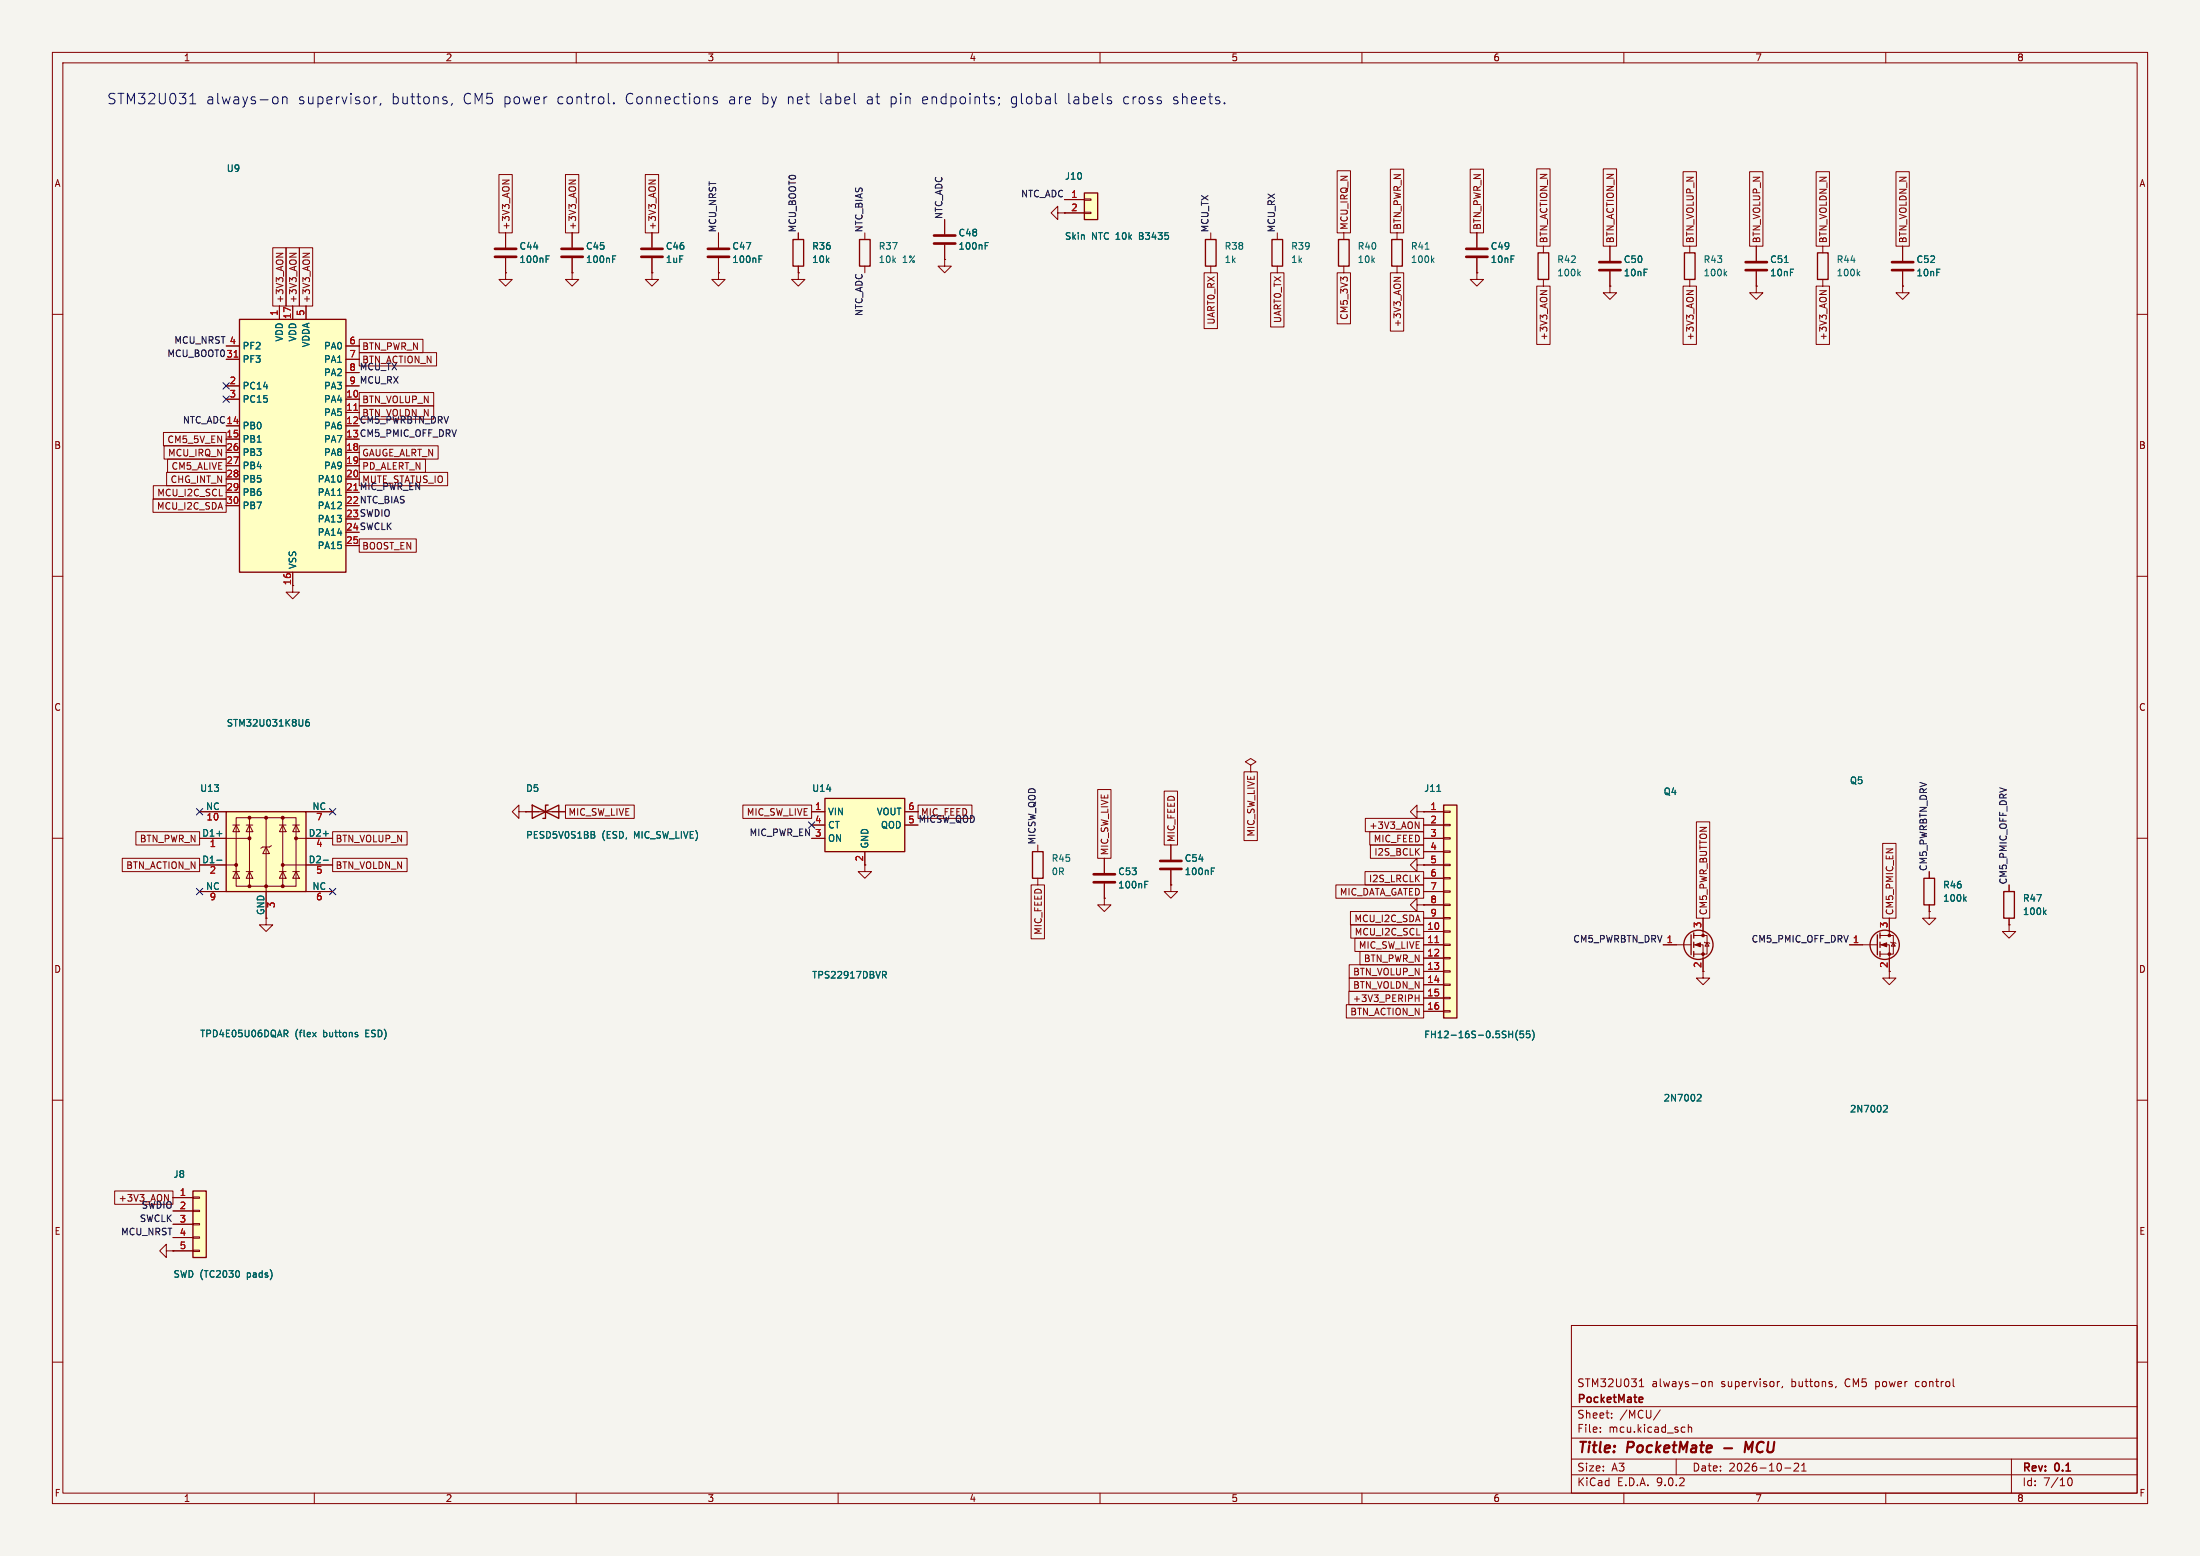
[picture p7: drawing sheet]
<svg xmlns="http://www.w3.org/2000/svg" width="420mm" height="297mm" viewBox="0 0 420 297" stroke-linecap="round" stroke-linejoin="round" font-family="sans-serif">
<path d="M0 0h420v297h-420z" fill="#f5f4ef" stroke="#f5f4ef" stroke-width=".19"/>
<g fill="none" stroke="#840000" stroke-width=".19">
<path d="M10 10h400v277h-400zM12 12h396v273h-396zM60 10v2M110 10v2M160 10v2M210 10v2M260 10v2M310 10v2M360 10v2M124.5 52.1v1.2h1.2l-1.2 1.3-1.3-1.3h1.3M124.5 52.1h.1M231.1 44.5v1.2"/>
<path d="M231.1 50.8v1.3M243.8 44.5v1.2M243.8 50.8v1.3M10 60h2M408 60h2M10 110h2M408 110h2M10 160h2M100.3 154.9h7.6M408 160h2M10 210h2M408 210h2"/>
<path d="M300 253h108v32h-108zM10 260h2M300 278.5h108M300 274.5h108M300 268.5h108M305.5 273.2v.2M305.5 272.5v.1M307.7 270.5v.2M307.7 269.8v.1M312.9 264.7h.9M312.9 263.6l.5-.4v1.5M316.9 269.1l-1.2 1.9"/>
<path d="M320 278.5v3M321.2 272.4l.5 .1M321.7 273.3l-.5 .1M322.3 272.5l.2-.1 .4 .1v.9M322.3 271.9v1.5M325.1 263.7l.3 .1 .2 .2-.1 .5-.4 .2M326.2 263.8l.2-.1 .4 .1 .1 .9M326.2 263.7v1M339.7 263.7l-.3 .1-.1 .2M340.3 264.6l-.1 .3M342.5 279.4l.6-.1 .2 .1 .1 .3-1 1.1h1M343.9 279.7l.5-.4v1.5"/>
<path d="M350.5 264.6l-.1 .3M372.9 264.6l.2 .1M384 278.5v6.5M408 260h2M60 285v2M110 285v2M160 285v2M210 285v2M260 285v2M300 281.5h108M310 285v2M340.7 280.2h1.2"/>
<path d="M343.9 280.8h.9M360 285v2M394.7 282.7l.2-.5 .2-.1a.8 .8 0 0 1 .5 .7 .8 .8 0 0 1-.5 .8l-.2-.2-.2-.4"/>
</g>
<path d="M329.1 276.4h1.6M334.6 275.2l-.8 1.4-.5-1.4-.3 2" fill="none" stroke="#840000" stroke-width=".4"/>
<path d="M313.1 266.7l.4 .1 .1 .2-.7 .2M313.5 267.6l-.4 .1" fill="none" stroke="#840000" stroke-width=".3"/>
<path d="M230.1 45.7h2.1v5.1h-2.1zM242.8 45.7h2.1v5.1h-2.1zM101.6 153.7v2.5l5.1-2.5v2.5zM104.6 153.7h-.5v2.5h-.5" fill="none" stroke="#840000" stroke-width=".25"/>
<path d="M113.3 158.7l.2 .3-.2 .3 .3 .3-.1 .3-.2 .1" fill="none" stroke="#006464" stroke-width=".19"/>
<path d="M157.5 152.4h15.2v10.2h-15.2z" fill="#ffffc2"/>
<path d="M157.5 152.4h15.2v10.2h-15.2zM197.1 162.6h2v5h-2z" fill="none" stroke="#840000" stroke-width=".25"/>
<path d="M180.3 49.5v1.3h1.3l-1.3 1.3-1.2-1.3h1.2M180.3 49.5h.1M201.9 40.6v-1.2l-1.2 1.2 1.2 1.3v-1.3h1.3M203.2 40.6h.1M154.9 154.9h2.6M154.9 157.5h2.6M172.7 154.9h2.6M172.7 157.5h2.6M154.9 160h2.6M165.1 162.6v3.8h1.3l-1.3 1.2-1.3-1.2h1.3M198.1 161.3v1.3M198.1 167.6v1.3" fill="none" stroke="#840000" stroke-width=".19"/>
<path d="M168.5 185.4h.5l.2 .3-.1 .3-.6 .1M168.8 186.1l.4 .6" fill="none" stroke="#006464" stroke-width=".19"/>
<path d="M207 36.8h2.5v5.1h-2.5z" fill="#ffffc2"/>
<path d="M207 36.8h2.5v5.1h-2.5zM164.1 45.7h2v5.1h-2zM321.6 48.3h2v5h-2z" fill="none" stroke="#840000" stroke-width=".25"/>
<g fill="none" stroke="#840000" stroke-width=".19">
<path d="M203.2 38.1h3.8M207 38h1.3v.2h-1.3zM96.5 52.1v1.2h1.3l-1.3 1.3-1.3-1.3h1.3M96.5 52.1h.1M96.5 44.5v2.7M96.5 49.3v2.8M109.2 52.1v1.2h1.3l-1.3 1.3-1.3-1.3h1.3M109.2 52.1h.1M109.2 44.5v2.7M109.2 49.3v2.8M124.5 44.5v2.7M124.5 49.3v2.8"/>
<path d="M137.2 44.5v2.7M137.2 49.3v2.8M165.1 44.5v1.2M165.1 50.8v1.3M180.3 41.9v2.8M180.3 46.7v2.8M203.2 40.6h3.8M207 40.5h1.3v.3h-1.3zM281.9 52.1v1.2h1.3l-1.3 1.3-1.2-1.3h1.2M281.9 52.1h.1M281.9 44.5v2.7M281.9 49.3v2.8"/>
<path d="M307.3 54.6v1.3h1.3l-1.3 1.3-1.2-1.3h1.2M307.3 54.6h.1M322.6 47v1.3M322.6 53.3v1.3M335.3 54.6v1.3h1.2l-1.2 1.3-1.3-1.3h1.3M335.3 54.6h.1M335.3 47v2.8M335.3 51.8v2.8M363.2 54.6v1.3h1.3l-1.3 1.3-1.3-1.3h1.3M363.2 54.6h.1M363.2 47v2.8M363.2 51.8v2.8"/>
<path d="M50.8 175.3v1.2h1.3l-1.3 1.3-1.3-1.3h1.3"/>
</g>
<g fill="none" stroke="#840000" stroke-width=".51">
<path d="M94.5 47.5h4.1M94.5 49h4.1M107.2 47.5h4.1M107.2 49h4.1M122.4 47.5h4.1M122.4 49h4.1M135.1 47.5h4.1M135.1 49h4.1M178.3 45h4.1M178.3 46.5h4.1M279.9 47.5h4.1M279.9 49h4.1"/>
<path d="M333.2 50h4.1M333.2 51.6h4.1M361.2 50h4.1M361.2 51.6h4.1"/>
</g>
<path d="M104.3 49.4h.4M104.3 48.8h.6M117 49.4h.4M117 48.8h.6M144.9 49.4h.4M144.9 48.8h.6M188.1 46.9h.4M188.1 46.3h.6M329.3 52.2l.3 .4M329.6 51.8l-.4 .5M340.7 50.1h.7" fill="none" stroke="#006464" stroke-width=".19"/>
<path d="M43.2 154.9h15.2v15.3h-15.2z" fill="#ffffc2"/>
<g fill="none" stroke="#840000" stroke-width=".19">
<path d="M137.2 52.1v1.2h1.2l-1.2 1.3-1.3-1.3h1.3M137.2 52.1h.1M38.1 154.9h5.1M44.4 157.5h1.3M45.1 156.1h11.4v13.1h-11.4zM45.1 157.5l.6 1.3h-1.3zM47 157.5h1.3M47.6 157.5l.7 1.3h-1.3zM47.6 156.1v13.1M50.8 156.1v19.2M53.3 157.5h1.3M54 157.5l.6 1.3h-1.3z"/>
<path d="M54 156.1v13.1M55.9 157.5h1.2M56.5 157.5l.6 1.3h-1.2zM58.4 154.9h5.1M38.1 160h9.5M38.1 165.1h7M38.1 170.2h5.1M44.4 166.4h1.3M45.1 166.4l.6 1.2h-1.3zM47 166.4h1.3M47.6 166.4l.7 1.2h-1.3zM50.8 161.7l.6 1.2h-1.2z"/>
<path d="M51.8 161.4l-.4 .3h-1.2l-.4 .2M53.3 166.4h1.3M54 166.4l.6 1.2h-1.3zM54 165.1h9.5M55.9 166.4h1.2M56.5 166.4l.6 1.2h-1.2zM56.5 160h7M58.4 170.2h5.1"/>
</g>
<path d="M43.2 154.9h15.2v15.3h-15.2z" fill="none" stroke="#840000" stroke-width=".25"/>
<g fill="#840000" stroke="#840000" stroke-width=".19">
<circle cx="45.1" cy="165.1" r=".28"/>
<circle cx="47.6" cy="156.1" r=".28"/>
<circle cx="47.6" cy="160" r=".28"/>
<circle cx="47.6" cy="169.2" r=".28"/>
<circle cx="50.8" cy="156.1" r=".28"/>
<circle cx="50.8" cy="169.2" r=".28"/>
<circle cx="54" cy="156.1" r=".28"/>
<circle cx="54" cy="165.1" r=".28"/>
<circle cx="54" cy="169.2" r=".28"/>
<circle cx="56.5" cy="160" r=".28"/>
</g>
<path d="M41.4 159.1h1M61.7 159.1h1M41.4 164.2h1M61.7 164.2h1M54.2 196.6h.5l.3 .3-.2 .3-.6 .1M54.5 197.3l.5 .6M59.7 197.1l.6 .8M60.3 197.1l-.6 .8M68.1 197.5l.2 .2-.2 .2M68.1 197.1h.2" fill="none" stroke="#006464" stroke-width=".19"/>
<path d="M36.8 227.3h2.6v12.7h-2.6z" fill="#ffffc2"/>
<g fill="none" stroke="#840000" stroke-width=".25">
<path d="M151.4 45.7h2v5.1h-2zM255.5 45.7h2.1v5.1h-2.1zM265.7 45.7h2v5.1h-2zM293.6 48.3h2.1v5h-2.1zM347 48.3h2v5h-2zM322.8 178.4v3.8M323.3 178.1v1M323.3 179.8v1M358.4 178.4v3.8M358.9 178.1v1M358.9 179.8v1M323.3 181.6v1"/>
<path d="M358.9 181.6v1M36.8 227.3h2.6v12.7h-2.6z"/>
<circle cx="324.2" cy="180.3" r="2.79"/>
<circle cx="359.8" cy="180.3" r="2.79"/>
</g>
<g fill="none" stroke="#840000" stroke-width=".19">
<path d="M152.4 44.5v1.2M152.4 50.8v1.3M256.5 44.5v1.2M256.5 50.8v1.3M266.7 44.5v1.2M266.7 50.8v1.3M294.6 47v1.3M294.6 53.3v1.3M307.3 47v2.8M307.3 51.8v2.8M348 47v1.3M348 53.3v1.3"/>
<path d="M55.9 111.8v1.2h1.2l-1.2 1.3-1.3-1.3h1.3M99.1 154.9v-1.2l-1.3 1.2 1.3 1.3v-1.3h1.2M100.3 154.9h.1M323.3 178.6h2.6v3.5h-2.6M325.1 175.3v3.3M325.4 179.8l1 .3M325.9 180l.4 .6h-.8zM358.9 178.6h2.5v3.5h-2.5M360.7 175.3v3.3M360.9 179.8l1 .3M361.4 180l.4 .6h-.7zM383.5 176.5v1.3h1.3l-1.3 1.3-1.2-1.3h1.2"/>
<path d="M383.5 176.5h.1M317.5 180.3h5.3M323.3 180.3h1.8v5.1M353.1 180.3h5.3M358.9 180.3h1.8v6.4h1.2l-1.2 1.3-1.3-1.3h1.3M31.7 238.8v-1.3l-1.2 1.3 1.2 1.2v-1.2h1.3M33 238.8h.1M33 228.6h3.8M33 231.1h3.8M33 233.7h3.8M33 236.2h3.8M33 238.8h3.8"/>
<path d="M36.8 228.5h1.3v.2h-1.3zM36.8 231h1.3v.3h-1.3zM36.8 233.6h1.3v.2h-1.3zM36.8 236.1h1.3v.2h-1.3zM36.8 238.6h1.3v.3h-1.3z"/>
</g>
<path d="M272.1 47.6h.7M273.4 49.6l.4 .5M273.8 49.3l-.5 .4M301.3 52.2l.4 .4M301.7 51.8l-.5 .5M354.7 52.2l.3 .4M355 51.8l-.4 .5M324.2 208.9l.4 .1 .1 .3-.7 .9h.7M359.8 211h.4l.1 .4-.8 .9h.8M45.5 242.6l.2 .4-.2 .7" fill="none" stroke="#006464" stroke-width=".19"/>
<path d="M305.3 50h4.1M305.3 51.6h4.1" fill="none" stroke="#840000" stroke-width=".51"/>
<g fill="#840000" stroke="#840000" stroke-width=".19">
<path d="M323.6 180.3l1-.3v.7z"/>
<path d="M359.2 180.3l1-.3v.7z"/>
<circle cx="325.1" cy="178.6" r=".25"/>
<circle cx="325.1" cy="182.1" r=".25"/>
<circle cx="360.7" cy="178.6" r=".25"/>
<circle cx="360.7" cy="182.1" r=".25"/>
</g>
<path d="M45.7 61h20.3v48.2h-20.3z" fill="#ffffc2"/>
<path d="M45.7 61h20.3v48.2h-20.3zM367.3 167.6h2v5.1h-2zM382.5 170.2h2.1v5.1h-2.1z" fill="none" stroke="#840000" stroke-width=".25"/>
<g fill="none" stroke="#840000" stroke-width=".19">
<path d="M53.3 58.4v2.6M55.9 58.4v2.6M58.4 58.4v2.6M152.4 52.1v1.2h1.3l-1.3 1.3-1.3-1.3h1.3M152.4 52.1h.1M43.2 66h2.5M43.2 68.6h2.5M43.2 73.7h2.5M43.2 76.2h2.5M66 66h2.6M66 68.6h2.6M66 73.7h2.6"/>
<path d="M66 76.2h2.6M66 71.1h2.6M66 78.7h2.6M43.2 81.3h2.5M43.2 83.8h2.5M43.2 86.4h2.5M43.2 88.9h2.5M43.2 91.4h2.5M43.2 94h2.5M43.2 96.5h2.5M66 86.4h2.6M66 88.9h2.6"/>
<path d="M66 91.4h2.6M55.9 109.2v2.6M66 104.1h2.6M238.8 146.1l1-.7-1-.6-1.1 .6 1.1 .7v1.2M238.8 147.3h.1M270.5 154.9v-1.2l-1.3 1.2 1.3 1.3v-1.3h1.3M271.8 154.9h.1M210.8 171.5v1.2h1.3l-1.3 1.3-1.3-1.3h1.3M210.8 171.5h.1M210.8 163.8v2.8M210.8 168.7v2.8M223.5 168.9v1.3h1.3l-1.3 1.3-1.3-1.3h1.3"/>
<path d="M223.5 168.9h.1M223.5 161.3v2.8M223.5 166.1v2.8M270.5 172.7v-1.2l-1.3 1.2 1.3 1.3v-1.3h1.3M270.5 165.1v-1.3l-1.3 1.3 1.3 1.3v-1.3h1.3M271.8 172.7h.1M271.8 165.1h.1M368.3 174v1.3h1.3l-1.3 1.2-1.3-1.2h1.3M368.3 174h.1M368.3 166.4v1.2M368.3 172.7v1.3M383.5 168.9v1.3"/>
<path d="M383.5 175.3v1.2M325.1 185.4v1.3h1.3l-1.3 1.3-1.3-1.3h1.3"/>
</g>
<path d="M44.7 68.2h.7M67.6 78.3h.7" fill="none" stroke="#a90000" stroke-width=".19"/>
<path d="M64.5 94.6h.7M59 137.3l-.4 .1a.86 .86 0 0 0 0 1.2l.4-.1 .1-.4-.3-.3h-.2l-.3 .3M218.6 168.8h.4M218.6 168.2h.6M231.3 166.3h.4M231.3 165.7h.6M375 171.5l.4 .5M375.4 171.2l-.5 .5M390.2 174.1l.4 .5M390.6 173.7l-.5 .5" fill="none" stroke="#006464" stroke-width=".19"/>
<path d="M208.8 166.9h4.1M208.8 168.4h4.1M221.5 164.3h4.1M221.5 165.9h4.1" fill="none" stroke="#840000" stroke-width=".51"/>
<path d="M275.6 153.7h2.5v40.6h-2.5z" fill="#ffffc2"/>
<path d="M275.6 153.7h2.5v40.6h-2.5z" fill="none" stroke="#840000" stroke-width=".25"/>
<g fill="none" stroke="#840000" stroke-width=".19">
<path d="M95.2 33.3h2.6v11.2h-2.6zM95.9 34.4h1.3l-1.3 .7M107.9 33.3h2.6v11.2h-2.6zM108.6 34.4h1.3l-1.3 .7M123.2 33.3h2.5v11.2h-2.5zM123.9 34.4h1.2l-1.2 .7M203.2 38.1h3.8M255.3 32.6h2.5v11.9h-2.5zM265.4 32.3h2.6v12.2h-2.6zM280.7 32.3h2.5v12.2h-2.5zM293.4 32.2h2.5v14.8h-2.5zM306.1 32.2h2.5v14.8h-2.5z"/>
<path d="M321.3 32.8h2.6v14.2h-2.6zM334 32.8h2.6v14.2h-2.6zM346.7 32.8h2.6v14.2h-2.6zM361.9 32.8h2.6v14.2h-2.6zM52.1 47.3h2.5v11.1h-2.5zM52.7 48.3h1.3l-1.3 .8M53.3 58.4v2.6M54.6 47.3h2.6v11.1h-2.6zM55.3 48.3h1.3l-1.3 .8M55.9 58.4v2.6M57.1 47.3h2.6v11.1h-2.6zM57.8 48.3h1.3l-1.3 .8"/>
<path d="M58.4 58.4v2.6M96.5 52.1h.1M96.5 44.5v2.7M96.5 49.3v2.8M109.2 52.1h.1M109.2 44.5v2.7M109.2 49.3v2.8M124.5 52.1h.1M124.5 44.5v2.7M124.5 49.3v2.8M137.2 52.1h.1M137.2 44.5v2.7"/>
<path d="M137.2 49.3v2.8M152.4 52.1h.1M152.4 44.5v1.2M152.4 50.8v1.3M180.3 49.5h.1M180.3 41.9v2.8M180.3 46.7v2.8M203.2 40.6h.1M203.2 40.6h3.8M229.9 52.1h2.5v10.6h-2.5zM242.6 52.1h2.5v10.3h-2.5zM255.3 52.1h2.5v9.7h-2.5z"/>
<path d="M265.4 52.1h2.6v11.1h-2.6zM266.1 52.9h1.3l-1.3 .8M281.9 52.1h.1M281.9 44.5v2.7M281.9 49.3v2.8M293.4 54.6h2.5v11.1h-2.5zM294 55.5h1.3l-1.3 .7M307.3 54.6h.1M307.3 47v2.8M307.3 51.8v2.8M321.3 54.6h2.6v11.1h-2.6zM322 55.5h1.3l-1.3 .7"/>
<path d="M335.3 54.6h.1M335.3 47v2.8M335.3 51.8v2.8M346.7 54.6h2.6v11.1h-2.6zM347.4 55.5h1.3l-1.3 .7M363.2 54.6h.1M363.2 47v2.8M363.2 51.8v2.8M43.2 66h2.5M43.2 68.6h2.5M43.2 73.7h2.5M43.2 76.2h2.5"/>
<path d="M66 66h2.6M66 68.6h2.6M66 73.7h2.6M66 76.2h2.6M66 71.1h2.6M66 78.7h2.6M68.6 77.5h14.2v2.5h-14.2zM68.6 74.9h14.2v2.6h-14.2zM68.6 64.8h12.1v2.5h-12.1zM68.6 67.3h14.7v2.6h-14.7zM29.2 95.2h14v2.6h-14zM29.3 92.7h13.9v2.6h-13.9z"/>
<path d="M31.2 82.5h12v2.6h-12zM31.3 85.1h11.9v2.5h-11.9zM31.8 90.2h11.4v2.5h-11.4zM32 87.6h11.2v2.6h-11.2zM43.2 81.3h2.5M43.2 83.8h2.5M43.2 86.4h2.5M43.2 88.9h2.5M43.2 91.4h2.5M43.2 94h2.5M43.2 96.5h2.5M66 86.4h2.6"/>
<path d="M66 88.9h2.6M66 91.4h2.6M68.6 90.2h16.9v2.5h-16.9zM68.6 87.6h12.6v2.6h-12.6zM68.6 85.1h15v2.5h-15zM55.9 109.2v2.6M66 104.1h2.6M68.6 102.9h10.9v2.5h-10.9zM25.9 158.7h12.2v2.6h-12.2zM38.1 154.9h5.1M58.4 154.9h5.1M63.5 158.7h14.2v2.6h-14.2z"/>
<path d="M100.3 154.9h.1M100.3 154.9h2.6M105.4 154.9h2.5M107.9 153.7h13.2v2.5h-13.2zM141.8 153.7h13.1v2.5h-13.1zM154.9 154.9h2.6M154.9 157.5h2.6M172.7 154.9h2.6M172.7 157.5h2.6M175.3 153.7h10.2v2.5h-10.2zM209.5 150.7h2.6v13.1h-2.6zM222.2 151h2.6v10.3h-2.6z"/>
<path d="M237.5 147.3h2.5v13.1h-2.5zM260.6 156.2h11.2v2.6h-11.2zM261.5 158.7h10.3v2.6h-10.3zM270.2 156.9l.7 1.3v-1.3M271.8 154.9h.1M271.8 154.9h3.8M271.8 157.5h3.8M275.6 154.8h1.3v.3h-1.3zM275.6 157.4h1.3v.2h-1.3zM275.6 159.9h1.3v.2h-1.3zM323.8 156.9h2.6v18.4h-2.6zM23.3 163.8h14.8v2.6h-14.8z"/>
<path d="M38.1 160h5.1M38.1 165.1h5.1M38.1 170.2h5.1M50.8 170.2v5.1M58.4 160h5.1M58.4 165.1h5.1M58.4 170.2h5.1M63.5 163.8h14.2v2.6h-14.2zM154.9 160h2.6M165.1 162.6v2.5M196.8 168.9h2.6v10.3h-2.6zM210.8 171.5h.1"/>
<path d="M210.8 163.8v2.8M210.8 168.7v2.8M223.5 168.9h.1M223.5 161.3v2.8M223.5 166.1v2.8M255 168.9h16.8v2.6h-16.8zM257.8 174h14v2.5h-14zM257.9 176.5h13.9v2.6h-13.9zM258.7 179.1h13.1v2.5h-13.1zM260.6 166.4h11.2v2.5h-11.2zM261.6 161.3h10.2v2.5h-10.2zM271.8 165.1h.1"/>
<path d="M271.8 172.7h.1M271.8 160h3.8M271.8 162.6h3.8M271.8 165.1h3.8M271.8 167.6h3.8M271.8 170.2h3.8M271.8 172.7h3.8M271.8 175.3h3.8M271.8 177.8h3.8M275.6 162.4h1.3v.3h-1.3zM275.6 165h1.3v.2h-1.3zM275.6 167.5h1.3v.3h-1.3z"/>
<path d="M275.6 170.1h1.3v.2h-1.3zM275.6 172.6h1.3v.2h-1.3zM275.6 175.1h1.3v.3h-1.3zM275.6 177.7h1.3v.2h-1.3zM325.1 175.3v2.5M359.4 161h2.6v14.3h-2.6zM360.7 175.3v2.5M368.3 174h.1M368.3 166.4v1.2M368.3 172.7v1.3M383.5 176.5h.1M383.5 168.9v1.3"/>
<path d="M383.5 175.3v1.2M257 191.8h14.8v2.5h-14.8zM257.5 189.2h14.3v2.6h-14.3zM257.6 184.1h14.2v2.6h-14.2zM257.6 186.7h14.2v2.5h-14.2zM259.6 181.6h12.2v2.6h-12.2zM270.2 190.5h.7M270.9 189.9v1.3M271.8 180.3h3.8M271.8 182.9h3.8M271.8 185.4h3.8M271.8 188h3.8"/>
<path d="M271.8 190.5h3.8M271.8 193h3.8M275.6 180.2h1.3v.3h-1.3zM275.6 182.8h1.3v.2h-1.3zM275.6 185.3h1.3v.2h-1.3zM275.6 187.8h1.3v.3h-1.3zM275.6 190.4h1.3v.2h-1.3zM275.6 192.9h1.3v.3h-1.3zM317.5 180.3h2.5M325.1 182.9v2.5M353.1 180.3h2.5M360.7 182.9v2.5"/>
<path d="M21.9 227.3h11.1v2.6h-11.1zM31.4 228l.7 1.3v-1.3M33 238.8h.1M33 228.6h3.8M33 231.1h3.8M33 233.7h3.8M33 236.2h3.8M33 238.8h3.8"/>
</g>
<path d="M44.7 68.2h.7M67.6 78.3h.7M273.9 179.9h.8" fill="none" stroke="#a90000" stroke-width=".19"/>
<g fill="none" stroke="#006464" stroke-width=".19">
<path d="M104.3 49.4h.4M104.3 48.8h.6M117 49.4h.4M117 48.8h.6M144.9 49.4h.4M144.9 48.8h.6M188.1 46.9h.4M188.1 46.3h.6M340.7 50.1h.7M64.5 94.6h.7M59 137.3l-.4 .1a.86 .86 0 0 0 0 1.2l.4-.1 .1-.4-.3-.3h-.2l-.3 .3M41.4 159.1h1"/>
<path d="M61.7 159.1h1M113.3 158.7l.2 .3-.2 .3 .3 .3-.1 .3-.2 .1M274.3 151.1h.7M41.4 164.2h1M61.7 164.2h1M218.6 168.8h.4M218.6 168.2h.6M231.3 166.3h.4M231.3 165.7h.6M375 171.5l.4 .5M375.4 171.2l-.5 .5M390.2 174.1l.4 .5"/>
<path d="M390.6 173.7l-.5 .5M54.2 196.6h.5l.3 .3-.2 .3-.6 .1M54.5 197.3l.5 .6M59.7 197.1l.6 .8M60.3 197.1l-.6 .8M68.1 197.5l.2 .2-.2 .2M68.1 197.1h.2M168.5 185.4h.5l.2 .3-.1 .3-.6 .1M168.8 186.1l.4 .6M289.7 196.6a1.46 1.46 0 0 0 0 2M290.8 196.8h-.6v.6l.1-.1 .5 .1 .1 .1-.1 .5-.2 .1-.4-.1M292 196.8h-.6v.6l.1-.1 .5 .1 .1 .1-.1 .5-.2 .1-.4-.1"/>
<path d="M292.5 196.6a1.46 1.46 0 0 1 0 2M324.2 208.9l.4 .1 .1 .3-.7 .9h.7M359.8 211h.4l.1 .4-.8 .9h.8M45.5 242.6l.2 .4-.2 .7"/>
</g>
<g fill="none" stroke="#000084" stroke-width=".19">
<path d="M42.6 75.6l1.2 1.2M42.6 73.1l1.2 1.2M43.8 75.6l-1.2 1.2M43.8 73.1l-1.2 1.2M37.5 154.3l1.2 1.2M38.7 154.3l-1.2 1.2M62.9 154.3l1.2 1.2M64.1 154.3l-1.2 1.2M154.3 156.9l1.2 1.2M155.5 156.9l-1.2 1.2M37.5 169.6l1.2 1.2M38.7 169.6l-1.2 1.2"/>
<path d="M62.9 169.6l1.2 1.2M64.1 169.6l-1.2 1.2"/>
</g>
<g fill="none" stroke="#0000c2" stroke-width=".19">
<path d="M36.2 19.8h1.2M36.2 18.4l.6-.6v2M52.4 18.5a.54 .54 0 0 1 .7 .4v.5a.54 .54 0 0 1-.7 .4M53.9 18.7a.5 .5 0 0 1 .9 .1v1M53.9 18.5v1.3M71.4 18.5v1.3M71.9 18.5l-.3 .1-.2 .3M72.7 19.7l-.2 .4M85.3 19.2v.5M86.3 19.7l-.2 .4M116.2 19.7l.2 .1M117.2 19.6v.2"/>
<path d="M136.9 18.6l-.5-.1-.3 .3 .1 .3 .7 .1v.5h-.8M190.7 18.6v.2M190.8 19.7l-.2 .4M201.6 19.7l.2 .1"/>
</g>
<g font-size="2.8" fill="#0000c2">
<text x="20.3" y="20.1">STM32U031</text>
<text x="39.2" y="20.1">always-on</text>
<text x="56.8" y="20.1">supervisor,</text>
<text x="74.7" y="20.1">buttons,</text>
<text x="88.4" y="20.1">CM5 power</text>
<text x="106.4" y="20.1">control.</text>
<text x="119.5" y="20.1">Connections</text>
<text x="139.3" y="20.1">are</text>
<text x="145.6" y="20.1">by</text>
<text x="150.5" y="20.1">net</text>
<text x="156.8" y="20.1">label</text>
<text x="165.8" y="20.1">at</text>
<text x="170.3" y="20.1">pin</text>
<text x="176.5" y="20.1">endpoints;</text>
<text x="193.5" y="20.1">global</text>
<text x="204.4" y="20.1">labels</text>
<text x="215" y="20.1">cross</text>
<text x="224.6" y="20.1">sheets.</text>
</g>
<g font-size="2.8" fill="#840000">
<text x="301" y="277.9">Title:</text>
<text x="310.6" y="277.9">PocketMate</text>
<text x="334.7" y="277.9">MCU</text>
</g>
<g font-size="2.1" fill="#840000">
<text x="301" y="268.2">PocketMate</text>
<text x="301" y="265">STM32U031</text>
<text x="315.3" y="265">always-on</text>
<text x="328.6" y="265">supervisor,</text>
<text x="342.1" y="265">buttons,</text>
<text x="352.5" y="265">CM5</text>
<text x="358.4" y="265">power</text>
<text x="366.2" y="265">control</text>
<text x="301" y="273.7">File:</text>
<text x="301" y="271">Sheet:</text>
<text x="307.1" y="273.7">mcu.kicad_sch</text>
<text x="309.2" y="271">/MCU/</text>
<text x="301" y="281.1">Size:</text>
<text x="307.6" y="281.1">A3</text>
<text x="323" y="281.1">Date:</text>
<text x="330" y="281.1">2026-10-21</text>
<text x="386" y="281.3">Rev:</text>
<text x="392.4" y="281.3">0.1</text>
<text x="301" y="283.9">KiCad</text>
<text x="308.7" y="283.9">E.D.A.</text>
<text x="316.3" y="283.9">9.0.2</text>
<text x="386" y="283.9">Id:</text>
<text x="390.1" y="283.9">7/10</text>
</g>
<g font-size="1.8" fill="#840000">
<text x="35" y="11.9">1</text>
<text x="85" y="11.9">2</text>
<text x="135" y="11.9">3</text>
<text x="185" y="11.9">4</text>
<text x="235" y="11.9">5</text>
<text x="285" y="11.9">6</text>
<text x="335" y="11.9">7</text>
<text x="385" y="11.9">8</text>
<text x="10.3" y="35.9">A</text>
<text x="408.3" y="35.9">A</text>
<text x="97.5" y="44" transform="rotate(-90 97.5 44)">+3V3_AON</text>
<text x="110.2" y="44" transform="rotate(-90 110.2 44)">+3V3_AON</text>
<text x="125.4" y="44" transform="rotate(-90 125.4 44)">+3V3_AON</text>
<text x="257.5" y="44" transform="rotate(-90 257.5 44)">MCU_IRQ_N</text>
<text x="267.7" y="44" transform="rotate(-90 267.7 44)">BTN_PWR_N</text>
<text x="282.9" y="44" transform="rotate(-90 282.9 44)">BTN_PWR_N</text>
<text x="295.6" y="46.5" transform="rotate(-90 295.6 46.5)">BTN_ACTION_N</text>
<text x="308.3" y="46.5" transform="rotate(-90 308.3 46.5)">BTN_ACTION_N</text>
<text x="323.5" y="46.5" transform="rotate(-90 323.5 46.5)">BTN_VOLUP_N</text>
<text x="336.2" y="46.5" transform="rotate(-90 336.2 46.5)">BTN_VOLUP_N</text>
<text x="348.9" y="46.5" transform="rotate(-90 348.9 46.5)">BTN_VOLDN_N</text>
<text x="364.2" y="46.5" transform="rotate(-90 364.2 46.5)">BTN_VOLDN_N</text>
<text x="54.3" y="57.9" transform="rotate(-90 54.3 57.9)">+3V3_AON</text>
<text x="56.8" y="57.9" transform="rotate(-90 56.8 57.9)">+3V3_AON</text>
<text x="59.4" y="57.9" transform="rotate(-90 59.4 57.9)">+3V3_AON</text>
<text x="232.1" y="62.1" transform="rotate(-90 232.1 62.1)">UART0_RX</text>
<text x="244.8" y="61.8" transform="rotate(-90 244.8 61.8)">UART0_TX</text>
<text x="257.5" y="61.2" transform="rotate(-90 257.5 61.2)">CM5_3V3</text>
<text x="267.7" y="62.5" transform="rotate(-90 267.7 62.5)">+3V3_AON</text>
<text x="295.6" y="65.1" transform="rotate(-90 295.6 65.1)">+3V3_AON</text>
<text x="323.5" y="65.1" transform="rotate(-90 323.5 65.1)">+3V3_AON</text>
<text x="348.9" y="65.1" transform="rotate(-90 348.9 65.1)">+3V3_AON</text>
<text x="69.1" y="67">BTN_PWR_N</text>
<text x="69.1" y="69.5">BTN_ACTION_N</text>
<text x="69.1" y="77.2">BTN_VOLUP_N</text>
<text x="66" y="81">12 CM5_PWRBTN_DRV</text>
<text x="66" y="83.6">13 CM5_PMIC_OFF_DRV</text>
<text x="10.3" y="85.9">B</text>
<text x="31.9" y="84.8">CM5_5V_EN</text>
<text x="32" y="87.3">MCU_IRQ_N</text>
<text x="32.6" y="89.9">CM5_ALIVE</text>
<text x="69.1" y="89.9">PD_ALERT_N</text>
<text x="69.1" y="87.3">GAUGE_ALRT_N</text>
<text x="408.2" y="85.9">B</text>
<text x="29.9" y="94.9">MCU_I2C_SCL</text>
<text x="32.5" y="92.4">CHG_INT_N</text>
<text x="69.1" y="92.4">MUTE_STATUS_IO</text>
<text x="29.9" y="97.5">MCU_I2C_SDA</text>
<text x="66" y="96.3">22 NTC_BIAS</text>
<text x="66" y="98.8">23 SWDIO</text>
<text x="66" y="101.3">24 SWCLK</text>
<text x="69.1" y="105.1">BOOST_EN</text>
<text x="55.6" y="111.8" transform="rotate(-90 55.6 111.8)">16</text>
<text x="10.3" y="135.9">C</text>
<text x="408.2" y="135.9">C</text>
<text x="108.4" y="155.9">MIC_SW_LIVE</text>
<text x="142.5" y="155.9">MIC_SW_LIVE</text>
<text x="26.6" y="161">BTN_PWR_N</text>
<text x="64" y="161">BTN_VOLUP_N</text>
<text x="224.5" y="160.8" transform="rotate(-90 224.5 160.8)">MIC_FEED</text>
<text x="239.7" y="159.8" transform="rotate(-90 239.7 159.8)">MIC_SW_LIVE</text>
<text x="261.3" y="158.4">+3V3_AON</text>
<text x="262.2" y="161">MIC_FEED</text>
<text x="24" y="166.1">BTN_ACTION_N</text>
<text x="64" y="166.1">BTN_VOLDN_N</text>
<text x="164.8" y="164.5" transform="rotate(-90 164.8 164.5)">2</text>
<text x="211.8" y="163.4" transform="rotate(-90 211.8 163.4)">MIC_SW_LIVE</text>
<text x="262.3" y="163.5">I2S_BCLK</text>
<text x="255.7" y="171.1">MIC_DATA_GATED</text>
<text x="261.2" y="168.6">I2S_LRCLK</text>
<text x="50.5" y="174.8" transform="rotate(-90 50.5 174.8)">GND</text>
<text x="199.1" y="178.5" transform="rotate(-90 199.1 178.5)">MIC_FEED</text>
<text x="258.5" y="176.2">MCU_I2C_SDA</text>
<text x="258.5" y="178.8">MCU_I2C_SCL</text>
<text x="326.1" y="174.8" transform="rotate(-90 326.1 174.8)">CM5_PWR_BUTTON</text>
<text x="361.6" y="174.8" transform="rotate(-90 361.6 174.8)">CM5_PMIC_EN</text>
<text x="10.3" y="185.9">D</text>
<text x="259.3" y="181.3">MIC_SW_LIVE</text>
<text x="260.3" y="183.8">BTN_PWR_N</text>
<text x="324.9" y="184.9" transform="rotate(-90 324.9 184.9)">2</text>
<text x="408.2" y="185.9">D</text>
<text x="258.2" y="191.5">+3V3_PERIPH</text>
<text x="258.2" y="186.4">BTN_VOLUP_N</text>
<text x="258.2" y="188.9">BTN_VOLDN_N</text>
<text x="257.7" y="194">BTN_ACTION_N</text>
<text x="22.5" y="229.6">+3V3_AON</text>
<text x="10.3" y="235.9">E</text>
<text x="408.3" y="235.9">E</text>
<text x="10.3" y="285.9">F</text>
<text x="35" y="286.9">1</text>
<text x="85" y="286.9">2</text>
<text x="135" y="286.9">3</text>
<text x="185" y="286.9">4</text>
<text x="235" y="286.9">5</text>
<text x="285" y="286.9">6</text>
<text x="335" y="286.9">7</text>
<text x="385" y="286.9">8</text>
<text x="408.3" y="285.9">F</text>
</g>
<g font-size="1.8" fill="#006464">
<text x="43.2" y="33">U9</text>
<text x="203.2" y="34.5">J10</text>
<text x="99.1" y="47.9">C44</text>
<text x="111.8" y="47.9">C45</text>
<text x="127" y="47.9">C46</text>
<text x="139.7" y="47.9">C47</text>
<text x="154.9" y="47.9">R36</text>
<text x="167.6" y="47.9">R37</text>
<text x="182.9" y="47.9">100nF</text>
<text x="182.9" y="45.3">C48</text>
<text x="203.2" y="46">Skin</text>
<text x="208.4" y="46">NTC 10k</text>
<text x="217.7" y="46">B3435</text>
<text x="233.7" y="47.9">R38</text>
<text x="246.4" y="47.9">R39</text>
<text x="259.1" y="47.9">R40</text>
<text x="269.2" y="47.9">R41</text>
<text x="284.5" y="47.9">C49</text>
<text x="99.1" y="50.4">100nF</text>
<text x="111.8" y="50.4">100nF</text>
<text x="127" y="50.4">1uF</text>
<text x="139.7" y="50.4">100nF</text>
<text x="154.9" y="50.4">10k</text>
<text x="167.6" y="50.4">10k</text>
<text x="172.3" y="50.4">1%</text>
<text x="233.7" y="50.4">1k</text>
<text x="246.4" y="50.4">1k</text>
<text x="259.1" y="50.4">10k</text>
<text x="269.2" y="50.4">100k</text>
<text x="284.5" y="50.4">10nF</text>
<text x="297.2" y="50.4">R42</text>
<text x="297.2" y="52.9">100k</text>
<text x="309.9" y="50.4">C50</text>
<text x="309.9" y="52.9">10nF</text>
<text x="325.1" y="50.4">R43</text>
<text x="325.1" y="52.9">100k</text>
<text x="337.8" y="50.4">C51</text>
<text x="337.8" y="52.9">10nF</text>
<text x="350.5" y="50.4">R44</text>
<text x="350.5" y="52.9">100k</text>
<text x="365.8" y="50.4">C52</text>
<text x="365.8" y="52.9">10nF</text>
<text x="54.2" y="65.3" transform="rotate(-90 54.2 65.3)">VDD</text>
<text x="56.7" y="65.3" transform="rotate(-90 56.7 65.3)">VDD</text>
<text x="46.2" y="66.9">PF2</text>
<text x="46.2" y="69.4">PF3</text>
<text x="59.3" y="66.4" transform="rotate(-90 59.3 66.4)">VDDA</text>
<text x="61.8" y="66.9">PA0</text>
<text x="61.8" y="69.4">PA1</text>
<text x="61.8" y="72">PA2</text>
<text x="46.2" y="74.5">PC14</text>
<text x="46.2" y="77.1">PC15</text>
<text x="61.8" y="74.5">PA3</text>
<text x="61.8" y="77.1">PA4</text>
<text x="46.2" y="82.1">PB0</text>
<text x="61.8" y="79.6">PA5</text>
<text x="61.8" y="82.1">PA6</text>
<text x="46.2" y="84.7">PB1</text>
<text x="46.2" y="87.2">PB3</text>
<text x="46.2" y="89.8">PB4</text>
<text x="61.8" y="84.7">PA7</text>
<text x="61.8" y="87.2">PA8</text>
<text x="61.8" y="89.8">PA9</text>
<text x="46.2" y="92.3">PB5</text>
<text x="46.2" y="94.8">PB6</text>
<text x="60.6" y="92.3">PA10</text>
<text x="60.6" y="94.8">PA11</text>
<text x="46.2" y="97.4">PB7</text>
<text x="60.6" y="97.4">PA12</text>
<text x="60.6" y="99.9">PA13</text>
<text x="60.6" y="102.5">PA14</text>
<text x="60.6" y="105">PA15</text>
<text x="56.7" y="108.7" transform="rotate(-90 56.7 108.7)">VSS</text>
<text x="43.2" y="138.9">STM32U031K8U6</text>
<text x="353.1" y="149.9">Q5</text>
<text x="38.1" y="151.3">U13</text>
<text x="39.2" y="154.7">NC</text>
<text x="59.6" y="154.7">NC</text>
<text x="100.3" y="151.3">D5</text>
<text x="154.9" y="151.3">U14</text>
<text x="158" y="155.8">VIN</text>
<text x="167.3" y="155.8">VOUT</text>
<text x="271.8" y="151.3">J11</text>
<text x="317.5" y="152">Q4</text>
<text x="38.5" y="159.8">D1+</text>
<text x="58.8" y="159.8">D2+</text>
<text x="100.3" y="160.3">PESD5V0S1BB</text>
<text x="114.9" y="160.3">(ESD,</text>
<text x="121.1" y="160.3">MIC_SW_LIVE)</text>
<text x="158" y="158.3">CT</text>
<text x="158" y="160.9">ON</text>
<text x="168.1" y="158.3">QOD</text>
<text x="38.5" y="164.8">D1-</text>
<text x="58.8" y="164.8">D2-</text>
<text x="166" y="162.1" transform="rotate(-90 166 162.1)">GND</text>
<text x="200.7" y="167.2">0R</text>
<text x="200.7" y="164.7">R45</text>
<text x="213.4" y="167.2">C53</text>
<text x="226.1" y="167.2">100nF</text>
<text x="226.1" y="164.7">C54</text>
<text x="39.2" y="169.9">NC</text>
<text x="59.6" y="169.9">NC</text>
<text x="213.4" y="169.8">100nF</text>
<text x="370.8" y="169.8">R46</text>
<text x="370.8" y="172.3">100k</text>
<text x="386.1" y="172.3">R47</text>
<text x="386.1" y="174.9">100k</text>
<text x="154.9" y="187">TPS22917DBVR</text>
<text x="38.1" y="198.2">TPD4E05U06DQAR</text>
<text x="56.3" y="198.2">(flex</text>
<text x="61.8" y="198.2">buttons</text>
<text x="70" y="198.2">ESD)</text>
<text x="271.8" y="198.4">FH12-16S-0.5SH(55)</text>
<text x="317.5" y="210.4">2N7002</text>
<text x="353.1" y="212.5">2N7002</text>
<text x="33" y="225">J8</text>
<text x="33" y="244.1">SWD (TC2030</text>
<text x="47.2" y="244.1">pads)</text>
</g>
<g font-size="1.8" fill="#0f0f0f">
<text x="180" y="41.9" transform="rotate(-90 180 41.9)">NTC_ADC</text>
<text x="194.8" y="37.8">NTC_ADC 1</text>
<text x="136.8" y="44.4" transform="rotate(-90 136.8 44.4)">MCU_NRST</text>
<text x="152.1" y="44.4" transform="rotate(-90 152.1 44.4)">MCU_BOOT0</text>
<text x="164.8" y="44.4" transform="rotate(-90 164.8 44.4)">NTC_BIAS</text>
<text x="230.8" y="44.4" transform="rotate(-90 230.8 44.4)">MCU_TX</text>
<text x="243.5" y="44.4" transform="rotate(-90 243.5 44.4)">MCU_RX</text>
<text x="33.2" y="65.7">MCU_NRST 4</text>
<text x="164.8" y="60.4" transform="rotate(-90 164.8 60.4)">NTC_ADC</text>
<text x="31.8" y="68.2">MCU_BOOT031</text>
<text x="66.6" y="70.9">8 MCU_TX</text>
<text x="66.6" y="73.4">9 MCU_RX</text>
<text x="34.8" y="80.9">NTC_ADC14</text>
<text x="69.1" y="79.7">BTN_VOLDN_N</text>
<text x="175.7" y="155.9">MIC_FEED</text>
<text x="143" y="159.7">MIC_PWR_EN 3</text>
<text x="173.3" y="157.2">5 MICSW_QOD</text>
<text x="197.8" y="161.3" transform="rotate(-90 197.8 161.3)">MICSW_QOD</text>
<text x="368" y="166.4" transform="rotate(-90 368 166.4)">CM5_PWRBTN_DRV</text>
<text x="383.2" y="168.9" transform="rotate(-90 383.2 168.9)">CM5_PMIC_OFF_DRV</text>
<text x="300.2" y="180">CM5_PWRBTN_DRV 1</text>
<text x="334.3" y="180">CM5_PMIC_OFF_DRV 1</text>
<text x="26.6" y="233.3">SWCLK</text>
<text x="27" y="230.8">SWDIO</text>
<text x="23" y="235.9">MCU_NRST</text>
</g>
<g font-size="1.8" fill="#a90000">
<text x="204.4" y="40.4">2</text>
<text x="204.4" y="37.8">1</text>
<text x="43.7" y="65.8">4</text>
<text x="53.1" y="60.4" transform="rotate(-90 53.1 60.4)">1</text>
<text x="55.6" y="61" transform="rotate(-90 55.6 61)">17</text>
<text x="58.2" y="60.4" transform="rotate(-90 58.2 60.4)">5</text>
<text x="66.6" y="65.8">6</text>
<text x="43.1" y="68.3">31</text>
<text x="66.6" y="68.3">7</text>
<text x="66.6" y="70.9">8</text>
<text x="43.7" y="73.4">2</text>
<text x="43.7" y="75.9">3</text>
<text x="66" y="75.9">10</text>
<text x="66.6" y="73.4">9</text>
<text x="43.1" y="83.6">15</text>
<text x="43.1" y="81">14</text>
<text x="66" y="78.5">11</text>
<text x="66" y="81">12</text>
<text x="66" y="83.6">13</text>
<text x="43.1" y="86.1">26</text>
<text x="43.1" y="88.6">27</text>
<text x="66" y="86.1">18</text>
<text x="66" y="88.6">19</text>
<text x="43.1" y="91.2">28</text>
<text x="43.1" y="93.7">29</text>
<text x="66" y="91.2">20</text>
<text x="66" y="93.7">21 MIC_PWR_EN</text>
<text x="66" y="93.7">21</text>
<text x="43.1" y="96.3">30</text>
<text x="66" y="96.3">22</text>
<text x="66" y="98.8">23</text>
<text x="66" y="101.3">24</text>
<text x="66" y="103.9">25</text>
<text x="155.5" y="154.7">1</text>
<text x="173.3" y="154.7">6</text>
<text x="273" y="154.7">1</text>
<text x="39.3" y="156.9">10</text>
<text x="60.3" y="156.9">7</text>
<text x="155.5" y="157.2">4</text>
<text x="155.5" y="159.8">3</text>
<text x="173.3" y="157.2">5</text>
<text x="273" y="157.2">2</text>
<text x="273" y="159.8">3</text>
<text x="39.9" y="162">1</text>
<text x="39.9" y="167.1">2</text>
<text x="60.3" y="162">4</text>
<text x="60.3" y="167.1">5</text>
<text x="273" y="162.3">4</text>
<text x="273" y="164.8">5</text>
<text x="273" y="167.4">6</text>
<text x="39.9" y="172.2">9</text>
<text x="52.8" y="173.4" transform="rotate(-90 52.8 173.4)">3</text>
<text x="60.3" y="172.2">6</text>
<text x="273" y="169.9">7</text>
<text x="273" y="172.5">8</text>
<text x="272.4" y="177.5">10</text>
<text x="273" y="175">9</text>
<text x="324.9" y="177.2" transform="rotate(-90 324.9 177.2)">3</text>
<text x="360.4" y="177.2" transform="rotate(-90 360.4 177.2)">3</text>
<text x="272.4" y="180.1">11</text>
<text x="272.4" y="182.6">12</text>
<text x="272.4" y="185.2">13</text>
<text x="318.1" y="180.1">1</text>
<text x="353.6" y="180.1">1</text>
<text x="360.4" y="184.9" transform="rotate(-90 360.4 184.9)">2</text>
<text x="272.4" y="187.7">14</text>
<text x="272.4" y="190.2">15</text>
<text x="272.4" y="192.8">16</text>
<text x="34.2" y="228.3">1</text>
<text x="34.2" y="230.9">2</text>
<text x="34.2" y="233.4">3</text>
<text x="34.2" y="236">4</text>
<text x="34.2" y="238.5">5</text>
</g>
</svg>
